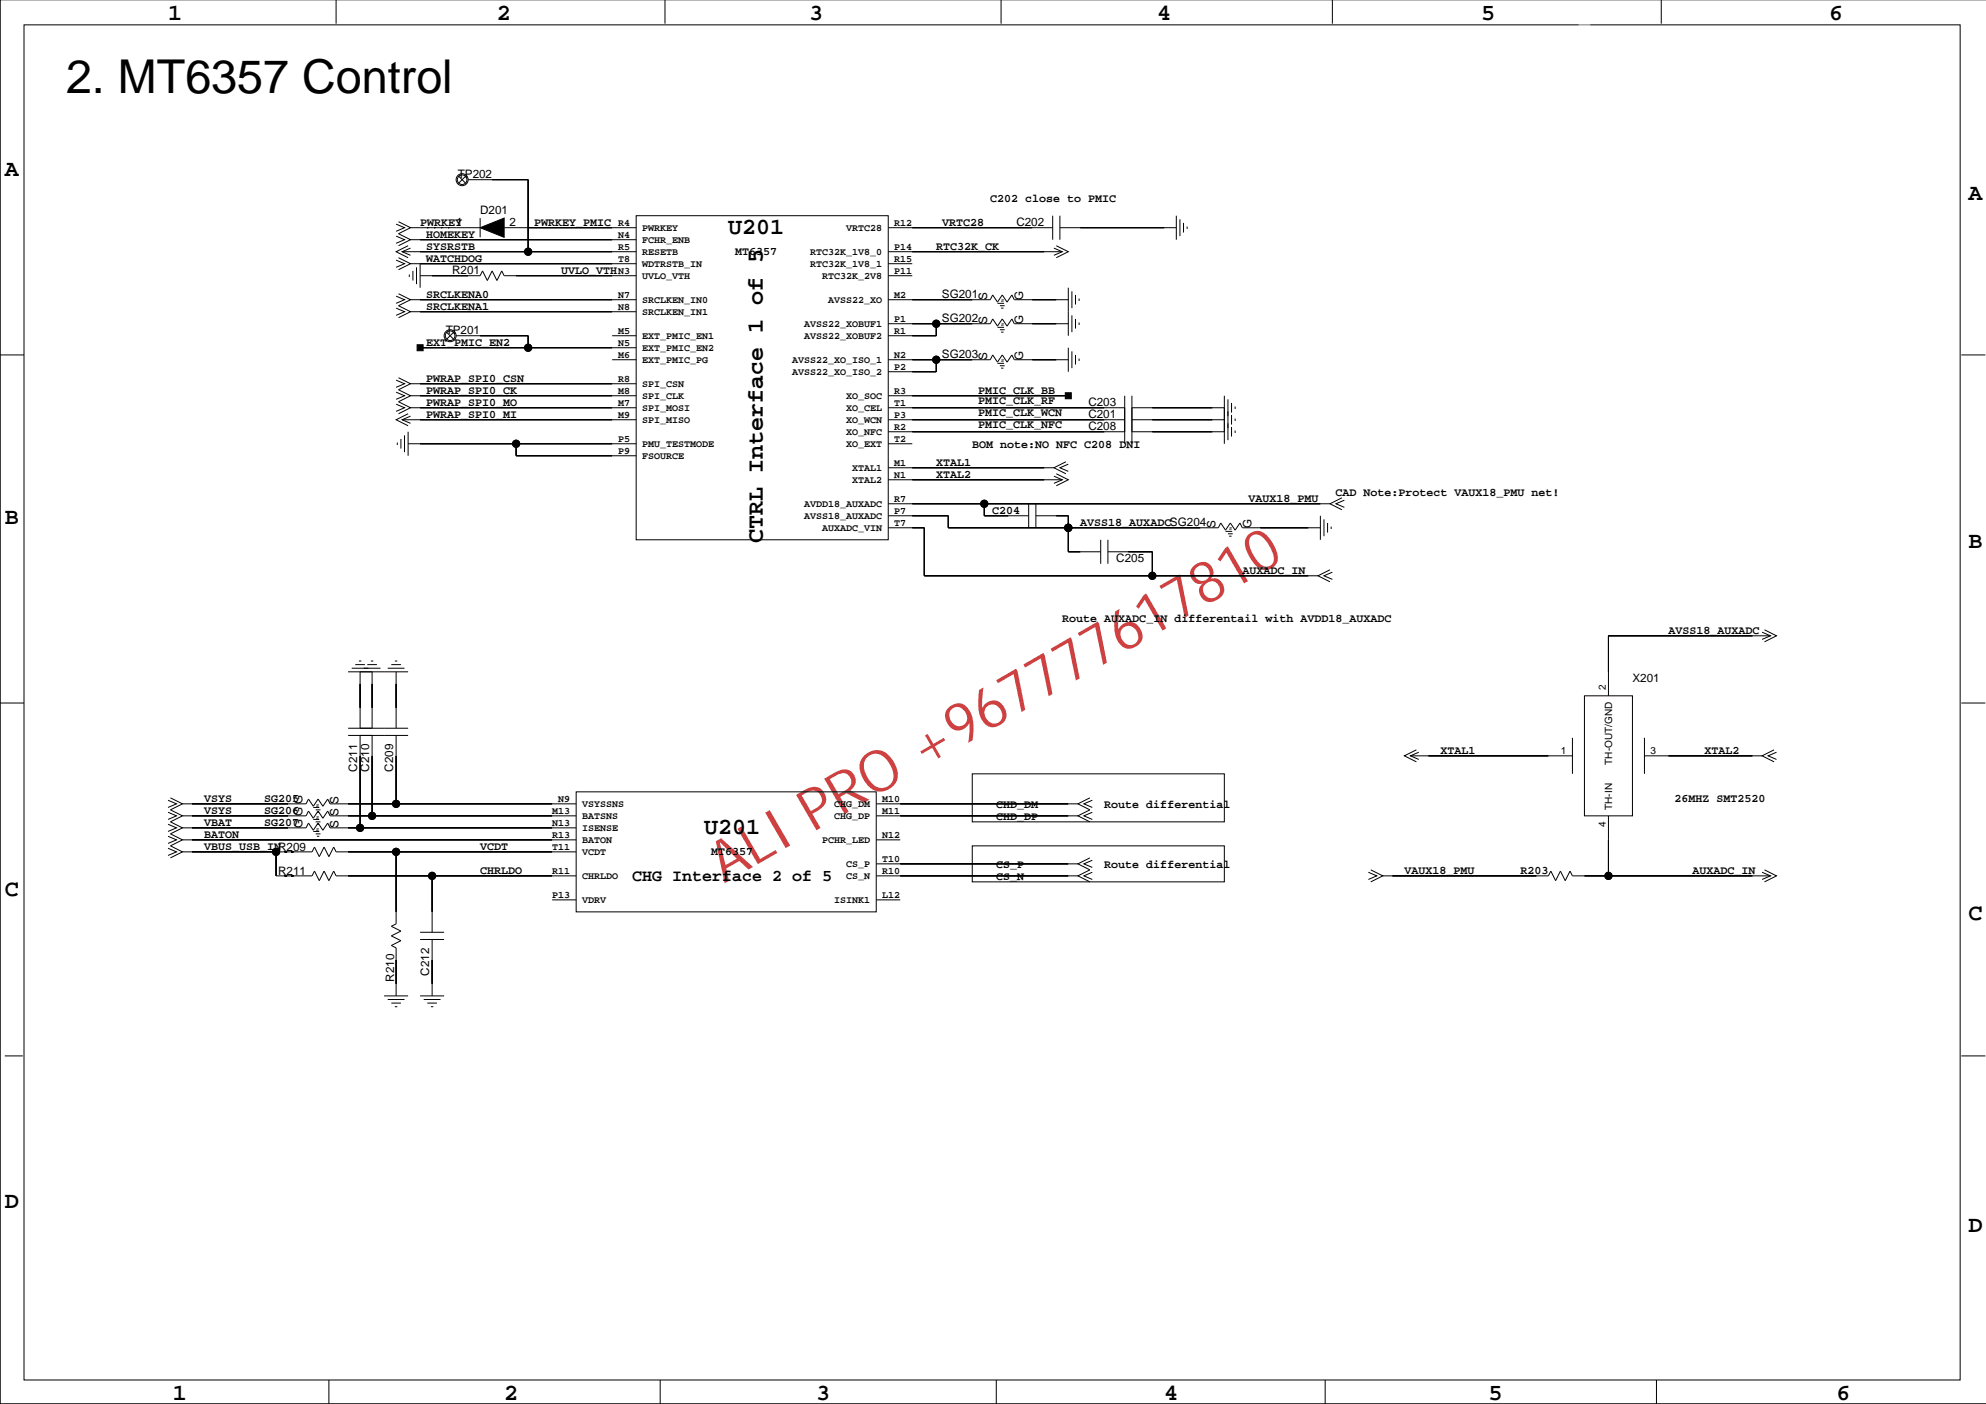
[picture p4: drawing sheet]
<svg xmlns="http://www.w3.org/2000/svg" width="420mm" height="297mm" viewBox="0 0 420 297" stroke-linecap="round" stroke-linejoin="round" font-family="sans-serif">
<g fill="none" stroke="#000" stroke-width=".21">
<path d="M0 -.1v297.1h420.2M71.1 -.1v5.1M140.7 -.1v5.1M211.8 -.1v5.1M281.9 -.1v5.1M351.5 -.1v5.1M5.1 5.3h409.6v286.7h-409.6zM97 37.3l1.5 1.5M98.5 37.3l-1.5 1.5M99 35.5h.1M99 38h12.7v15.3M83.8 50l1.8 .7-1.8 .8"/>
<path d="M83.8 47.4l1.8 .8-1.8 .7M83.8 55l1.8 .8-1.8 .8M84.3 46.9l2.5 1.3-2.5 1.2 2.5 1.3-2.5 1.3M84.3 54.5l2.5 1.3-2.5 1.3M85.1 53.3h49.5M86.3 52l-2.5 1.3 2.5 1.2M86.6 58.1v.5M86.8 52.5l-1.7 .8 1.7 .7M86.8 48.2h14.8M86.8 50.7h47.8M86.8 55.8h47.8M87.4 57.3v2"/>
<path d="M88.1 56.6v3.5M88.9 58.3h12.7l.5-1 1 2 1-2 1 2 1-2 .6 1h27.9M88.9 55.8v5.1M101.6 46.1v4.1M106.7 48.2h27.9M134.6 45.6h53.3v68.6h-53.3zM187.9 53.3h36.8M187.9 48.2h34.8M187.9 58.3h5.1M187.9 55.8h5.1M222.7 45.6v5.1M223 52.5l1.7 .8-1.7 .7"/>
<path d="M223.5 52l2.5 1.3-2.5 1.2M224.2 48.2h24.7M224.2 45.6v5.1M248.9 45.6v5.1M249.6 46.4v3.6M250.4 47.2v2M251.1 47.9v.5M0 75.1h5.1M83.8 65.2l1.8 .8-1.8 .7M83.8 62.7l1.8 .7-1.8 .8M84.3 79.9l2.5 1.3-2.5 1.3 2.5 1.2-2.5 1.3 2.5 1.3-2.5 1.2M84.3 62.1l2.5 1.3-2.5 1.3 2.5 1.3-2.5 1.2"/>
<path d="M86.8 66h47.8M86.8 63.4h47.8M88.9 73.6h45.7M94.5 70.3l1.5 1.5M96 70.3l-1.5 1.5M96.5 68.5h.1M96.5 71h15.2v2.6M129.5 71h5.1M129.5 76.1h5.1M187.9 63.4h21.6l.5-1 1 1.5 1-1.5 1.1 1.5 1-1.5 .5 1h11.4M187.9 68.5h21.6l.5-1 1 1.5 1-1.5 1.1 1.5 1-1.5 .5 1h11.4M187.9 76.1h21.6l.5-1 1 1.5 1-1.5 1.1 1.5 1-1.5 .5 1h11.4"/>
<path d="M198.1 68.5v2.5h-10.2M198.1 76.1v2.5h-10.2M211 64.2h1.4M211 69.3h1.4M211 76.9h1.4M211.5 64.7h1M211.5 69.8h1M211.5 77.4h1M211.8 65.2h.5M211.8 70.3h.5M211.8 77.9h.5M226 60.9v10.1"/>
<path d="M226 73.6v5M226.8 61.6v3.6M226.8 66.7v3.6M226.8 74.3v3.6M227.5 62.4v2M227.5 67.5v2M227.5 75.1v2M228.3 63.2v.5M228.3 68.2v.5M228.3 75.9v.5M414.9 75.1h5.1M83.8 85.5l1.8 .8-1.8 .7"/>
<path d="M83.8 80.4l1.8 .8-1.8 .7M83.8 83l1.8 .7-1.8 .8M84.1 93.6v.5M84.8 92.9v2M85.1 88.8h49.5M85.6 92.1v3.6M86.3 87.5l-2.5 1.3 2.5 1.3M86.3 93.9h48.3M86.3 91.3v5.1M86.8 88l-1.7 .8 1.7 .8M86.8 86.3h47.8M86.8 81.2h47.8"/>
<path d="M86.8 83.7h47.8M109.2 93.9v2.5h25.4M187.9 88.8h50M187.9 86.3h50M187.9 83.7h38.1M187.9 91.3h50M187.9 93.9h5.1M187.9 99h35.1M225.5 97.7l-2.5 1.3 2.5 1.2M226 98.2l-1.8 .8 1.8 .7M237.9 83.7v10.2M239.5 88.8h19.5"/>
<path d="M239.5 86.3h19.5M239.5 83.7v10.2M239.5 91.3h19.5M259 83.7v10.2M259.8 84.5v8.6M260.5 85.3v2M260.5 87.8v2M260.5 90.3v2.1M261.3 86v.5M261.3 88.6v.5M261.3 91.1v.5M187.9 101.5h36.8"/>
<path d="M187.9 109.1h12.7v2.6h57.2l.5-1.1 1 1.6 1-1.6 1 1.6 1-1.6 .5 1.1h16.5M187.9 106.6h93.5M187.9 111.7h7.6v10.1h83.3M208.2 106.6v2.5h9.4M217.6 106.6v5.1M219.2 109.1h6.8v7.6h6.9M219.2 106.6v5.1M223 100.7l1.7 .8-1.7 .8M223.5 100.2l2.5 1.3-2.5 1.3M226 111.7h.1M232.9 114.2v5.1M234.4 116.7h9.4v5.1"/>
<path d="M234.4 114.2v5.1M259.3 112.4h1.4M259.8 112.9h1M260 113.4h.5M279.3 109.1v5.1M280.1 109.9v3.5M280.9 110.6v2.1M281.6 111.4v.5M283.9 105.3l-2.5 1.3 2.5 1.3M284.4 105.8l-1.8 .8 1.8 .7M75.9 139.8h.5M78.5 139.8h.5"/>
<path d="M83.5 139.8h.6M281.4 120.5l-2.6 1.3 2.6 1.3M281.9 121.1l-1.8 .7 1.8 .8M372.8 133.8l1.8 .7-1.8 .8M373.3 133.2l2.5 1.3-2.5 1.3M374.6 134.5h-34.3v12.7M0 148.7h5.1M73.6 142.1h12.7M73.6 154.1h12.7M73.6 155.6h12.7M74.4 141.4h6.1M75.2 140.6h2"/>
<path d="M76.2 142.1v12M76.2 155.6v19.5M77.7 140.6h2M78.7 142.1v12M78.7 155.6v17M82 141.4h3.6M82.8 140.6h2M83.8 142.1v12M83.8 155.6v14.5M298.4 159.9h34.3M299.7 158.6l-2.6 1.3 2.6 1.3M300.2 159.1l-1.8 .8 1.8 .8"/>
<path d="M332.7 156.1v7.6M335.2 147.2h10.2v25.4h-10.2zM347.9 159.9h24.9M347.9 156.1v7.6M375.3 158.6l-2.5 1.3 2.5 1.3M375.8 159.1l-1.7 .8 1.7 .8M414.9 148.7h5.1M35.6 169.3l1.7 .8-1.7 .7M35.6 171.8l1.7 .8-1.7 .8M35.6 174.4l1.7 .7-1.7 .8M35.6 176.9l1.7 .8-1.7 .7M35.6 179.5l1.7 .7-1.7 .8"/>
<path d="M36.1 168.8l2.5 1.3-2.5 1.2 2.5 1.3-2.5 1.3 2.5 1.2-2.5 1.3 2.5 1.3-2.5 1.3 2.5 1.2-2.5 1.3M38.6 172.6h26.2l.5-1 1 1.5 1-1.5 1 1.5 1-1.5 .5 1h52.1M38.6 170.1h26.2l.5-1 1 1.5 1-1.5 1 1.5 1-1.5 .5 1h52.1M38.6 175.1h26.2l.5-1 1 1.6 1-1.6 1 1.6 1-1.6 .5 1h52.1M38.6 177.7h83.3M66.3 175.9h1.2M66.3 173.4h1.2M66.3 170.8h1.2M66.8 176.4h1M66.8 173.9h1M66.8 171.3h1M67 176.9h.5"/>
<path d="M67 174.4h.5M67 171.8h.5M121.9 167.5h63.5v25.4h-63.5zM185.4 172.6h42.6M185.4 170.1h42.6M185.4 177.7h5.1M205.7 179h53.3v7.6h-53.3zM205.7 163.7h53.3v10.2h-53.3zM230.6 168.8l-2.6 1.3 2.6 1.2-2.6 1.3 2.6 1.3M231.1 171.8l-1.8 .8 1.8 .8M231.1 169.3l-1.8 .8 1.8 .7M340.3 172.6v12.7"/>
<path d="M38.6 180.2h19.8M58.4 180.2v5.1h7.6l.5-1 1 2 1.1-2 1 2 1-2 .5 1h50.8M83.8 180.2v15.3l-1 .5 2 1-2 1 2 1-2 1 1 .5v10.2M88.9 197.2h5.1M88.9 198.8h5.1M91.4 185.3v11.9M91.4 198.8v11.9M116.8 190.4h5.1M121.9 180.2h-50.8l-.5-1-1 2-1-2-1.1 2-1-2-.5 1h-7.6M185.4 185.3h42.6M185.4 182.8h42.6M185.4 190.4h5.1"/>
<path d="M230.6 181.5l-2.6 1.3 2.6 1.2-2.6 1.3 2.6 1.3M231.1 184.5l-1.8 .8 1.8 .8M231.1 182l-1.8 .8 1.8 .7M289.5 184.5l1.8 .8-1.8 .8M290 184l2.5 1.3-2.5 1.3M292.5 185.3h35.1l.5-1 1 2 1-2 1 2 1.1-2 .5 1h41.9M372.8 184.5l1.8 .8-1.8 .8M373.3 184l2.5 1.3-2.5 1.3M81.3 210.7h5M82 211.5h3.6M82.8 212.2h2M83.5 213h.6"/>
<path d="M88.9 210.7h5.1M89.6 211.5h3.6M90.4 212.2h2M91.2 213h.5M1 223.4h3.8M414.9 223.4h5.1M69.6 292v5M139.7 292v5M210.8 292v5M280.4 292v5M350.4 292v5"/>
<circle cx="97.8" cy="38" r="1.02"/>
<circle cx="97.8" cy="38" r="1.27"/>
<circle cx="111.7" cy="53.3" r=".76"/>
<circle cx="95.2" cy="71" r="1.27"/>
<circle cx="95.2" cy="71" r="1.02"/>
<circle cx="111.7" cy="73.6" r=".76"/>
<circle cx="198.1" cy="68.5" r=".76"/>
<circle cx="198.1" cy="76.1" r=".76"/>
<circle cx="109.2" cy="93.9" r=".76"/>
<circle cx="208.2" cy="106.6" r=".76"/>
<circle cx="226" cy="111.7" r=".76"/>
<circle cx="243.8" cy="121.8" r=".76"/>
<circle cx="76.2" cy="175.1" r=".76"/>
<circle cx="78.7" cy="172.6" r=".76"/>
<circle cx="83.8" cy="170.1" r=".76"/>
<circle cx="58.4" cy="180.2" r=".76"/>
<circle cx="83.8" cy="180.2" r=".76"/>
<circle cx="91.4" cy="185.3" r=".76"/>
<circle cx="340.3" cy="185.3" r=".76"/>
</g>
<g fill="#000" stroke="#000" stroke-width=".21">
<path d="M104.1 38h7.6z" fill-rule="evenodd"/>
<path d="M111.7 38v15.3z" fill-rule="evenodd"/>
<path d="M91.4 58.3h7.6z" fill-rule="evenodd"/>
<path d="M101.6 48.2l5.1-2.1v4.1z" fill-rule="evenodd"/>
<path d="M88.9 53.3h22.8z" fill-rule="evenodd"/>
<path d="M88.9 55.8h40.6z" fill-rule="evenodd"/>
<path d="M109.2 58.3h20.3z" fill-rule="evenodd"/>
<path d="M111.7 48.2h17.8z" fill-rule="evenodd"/>
<path d="M111.7 53.3h17.8z" fill-rule="evenodd"/>
<path d="M88.9 50.7h40.6z" fill-rule="evenodd"/>
<path d="M193 48.2h25.4z" fill-rule="evenodd"/>
<path d="M193 53.3h27.9z" fill-rule="evenodd"/>
<path d="M228.5 48.2h17.8z" fill-rule="evenodd"/>
<path d="M88.2 72.9h1.3v1.3h-1.3z" fill-rule="evenodd"/>
<path d="M101.6 71h10.1z" fill-rule="evenodd"/>
<path d="M111.7 71v2.6z" fill-rule="evenodd"/>
<path d="M88.9 73.6h22.8z" fill-rule="evenodd"/>
<path d="M88.9 66h40.6z" fill-rule="evenodd"/>
<path d="M88.9 63.4h40.6z" fill-rule="evenodd"/>
<path d="M111.7 73.6h17.8z" fill-rule="evenodd"/>
<path d="M198.1 68.5v2.5z" fill-rule="evenodd"/>
<path d="M193 68.5h5.1z" fill-rule="evenodd"/>
<path d="M193 71h5.1z" fill-rule="evenodd"/>
<path d="M193 78.6h5.1z" fill-rule="evenodd"/>
<path d="M198.1 76.1v2.5z" fill-rule="evenodd"/>
<path d="M193 76.1h5.1z" fill-rule="evenodd"/>
<path d="M193 63.4h12.7z" fill-rule="evenodd"/>
<path d="M198.1 68.5h7.6z" fill-rule="evenodd"/>
<path d="M198.1 76.1h7.6z" fill-rule="evenodd"/>
<path d="M218.4 63.4h5.1z" fill-rule="evenodd"/>
<path d="M218.4 68.5h5.1z" fill-rule="evenodd"/>
<path d="M218.4 76.1h5.1z" fill-rule="evenodd"/>
<path d="M88.9 93.9h20.3z" fill-rule="evenodd"/>
<path d="M109.2 93.9v2.5z" fill-rule="evenodd"/>
<path d="M109.2 93.9h20.3z" fill-rule="evenodd"/>
<path d="M109.2 96.4h20.3z" fill-rule="evenodd"/>
<path d="M88.9 88.8h40.6z" fill-rule="evenodd"/>
<path d="M88.9 81.2h40.6z" fill-rule="evenodd"/>
<path d="M88.9 86.3h40.6z" fill-rule="evenodd"/>
<path d="M88.9 83.7h40.6z" fill-rule="evenodd"/>
<path d="M193 99h27.9z" fill-rule="evenodd"/>
<path d="M225.4 83.1h1.2v1.3h-1.2z" fill-rule="evenodd"/>
<path d="M193 83.7h33z" fill-rule="evenodd"/>
<path d="M193 86.3h40.6z" fill-rule="evenodd"/>
<path d="M193 88.8h40.6z" fill-rule="evenodd"/>
<path d="M193 91.3h40.6z" fill-rule="evenodd"/>
<path d="M243.8 86.3h12.7z" fill-rule="evenodd"/>
<path d="M243.8 88.8h12.7z" fill-rule="evenodd"/>
<path d="M243.8 91.3h12.7z" fill-rule="evenodd"/>
<path d="M193 111.7h2.5z" fill-rule="evenodd"/>
<path d="M195.5 111.7v10.1z" fill-rule="evenodd"/>
<path d="M193 109.1h7.6z" fill-rule="evenodd"/>
<path d="M200.6 109.1v2.6z" fill-rule="evenodd"/>
<path d="M208.2 106.6v2.5z" fill-rule="evenodd"/>
<path d="M193 106.6h15.2z" fill-rule="evenodd"/>
<path d="M208.2 109.1h5.1z" fill-rule="evenodd"/>
<path d="M193 101.5h27.9z" fill-rule="evenodd"/>
<path d="M200.6 111.7h25.4z" fill-rule="evenodd"/>
<path d="M223.5 109.1h2.5z" fill-rule="evenodd"/>
<path d="M226 109.1v2.6z" fill-rule="evenodd"/>
<path d="M226 111.7v5z" fill-rule="evenodd"/>
<path d="M226 116.7h2.5z" fill-rule="evenodd"/>
<path d="M238.7 116.7h5.1z" fill-rule="evenodd"/>
<path d="M243.8 116.7v5.1z" fill-rule="evenodd"/>
<path d="M226 111.7h27.9z" fill-rule="evenodd"/>
<path d="M266.6 111.7h10.2z" fill-rule="evenodd"/>
<path d="M208.2 106.6h71.1z" fill-rule="evenodd"/>
<path d="M195.5 121.8h48.3z" fill-rule="evenodd"/>
<path d="M243.8 121.8h33z" fill-rule="evenodd"/>
<path d="M340.3 134.5v7.6z" fill-rule="evenodd"/>
<path d="M340.3 134.5h30.5z" fill-rule="evenodd"/>
<path d="M76.2 144.7v5.1z" fill-rule="evenodd"/>
<path d="M76.2 159.9v15.2z" fill-rule="evenodd"/>
<path d="M78.7 144.7v5.1z" fill-rule="evenodd"/>
<path d="M78.7 159.9v12.7z" fill-rule="evenodd"/>
<path d="M83.8 144.7v5.1z" fill-rule="evenodd"/>
<path d="M83.8 159.9v10.2z" fill-rule="evenodd"/>
<path d="M302.2 159.9h25.4z" fill-rule="evenodd"/>
<path d="M353 159.9h17.8z" fill-rule="evenodd"/>
<path d="M40.6 175.1h20.3z" fill-rule="evenodd"/>
<path d="M40.6 170.1h20.3z" fill-rule="evenodd"/>
<path d="M40.6 172.6h20.3z" fill-rule="evenodd"/>
<path d="M73.6 175.1h2.6z" fill-rule="evenodd"/>
<path d="M73.6 172.6h5.1z" fill-rule="evenodd"/>
<path d="M73.6 170.1h10.2z" fill-rule="evenodd"/>
<path d="M40.6 177.7h76.2z" fill-rule="evenodd"/>
<path d="M76.2 175.1h40.6z" fill-rule="evenodd"/>
<path d="M78.7 172.6h38.1z" fill-rule="evenodd"/>
<path d="M83.8 170.1h33z" fill-rule="evenodd"/>
<path d="M190.5 172.6h35.5z" fill-rule="evenodd"/>
<path d="M190.5 170.1h35.5z" fill-rule="evenodd"/>
<path d="M340.3 177.7v7.6z" fill-rule="evenodd"/>
<path d="M40.6 180.2h17.8z" fill-rule="evenodd"/>
<path d="M58.4 180.2v5.1z" fill-rule="evenodd"/>
<path d="M73.6 180.2h10.2z" fill-rule="evenodd"/>
<path d="M83.8 180.2v12.7z" fill-rule="evenodd"/>
<path d="M73.6 185.3h17.8z" fill-rule="evenodd"/>
<path d="M91.4 185.3v7.6z" fill-rule="evenodd"/>
<path d="M91.4 185.3h25.4z" fill-rule="evenodd"/>
<path d="M83.8 180.2h33z" fill-rule="evenodd"/>
<path d="M190.5 182.8h35.5z" fill-rule="evenodd"/>
<path d="M190.5 185.3h35.5z" fill-rule="evenodd"/>
<path d="M294.6 185.3h30.4z" fill-rule="evenodd"/>
<path d="M335.2 185.3h5.1z" fill-rule="evenodd"/>
<path d="M340.3 185.3h30.5z" fill-rule="evenodd"/>
<path d="M83.8 203.1v5.1z" fill-rule="evenodd"/>
<path d="M91.4 203.1v5.1z" fill-rule="evenodd"/>
<circle cx="111.7" cy="53.3" r=".76"/>
<circle cx="111.7" cy="73.6" r=".76"/>
<circle cx="198.1" cy="68.5" r=".76"/>
<circle cx="198.1" cy="76.1" r=".76"/>
<circle cx="109.2" cy="93.9" r=".76"/>
<circle cx="208.2" cy="106.6" r=".76"/>
<circle cx="226" cy="111.7" r=".76"/>
<circle cx="243.8" cy="121.8" r=".76"/>
<circle cx="76.2" cy="175.1" r=".76"/>
<circle cx="78.7" cy="172.6" r=".76"/>
<circle cx="83.8" cy="170.1" r=".76"/>
<circle cx="58.4" cy="180.2" r=".76"/>
<circle cx="83.8" cy="180.2" r=".76"/>
<circle cx="91.4" cy="185.3" r=".76"/>
<circle cx="340.3" cy="185.3" r=".76"/>
</g>
<path d="M334 3.4h2.4v30.3h-2.4z" fill="#fff"/>
<text font-size="12.2" fill="#bf0000" x="153.2" y="187" transform="rotate(-30 153.2 187)">ALI PRO +967777617810</text>
<text font-size="9.9" x="14" y="19.8">2. MT6357 Control</text>
<g font-size="4.9">
<text x="35.6" y="4.1">1</text>
<text x="105.1" y="4.1">2</text>
<text x="171.2" y="4.1">3</text>
<text x="244.8" y="4.1">4</text>
<text x="313.4" y="4.1">5</text>
<text x="387" y="4.1">6</text>
<text x="1" y="37.1">A</text>
<text x="416.5" y="42.2">A</text>
<text x="154.1" y="49.6">U201</text>
<text x="1" y="110.8">B</text>
<text x="161.4" y="114.8" transform="rotate(-90 161.4 114.8)">CTRL Interface 1 of 5</text>
<text x="416.5" y="115.9">B</text>
<text x="149" y="176.5">U201</text>
<text x="1" y="189.5">C</text>
<text x="416.5" y="194.6">C</text>
<text x="1" y="255.5">D</text>
<text x="416.5" y="260.6">D</text>
<text x="36.6" y="296.2">1</text>
<text x="106.7" y="296.2">2</text>
<text x="172.7" y="296.2">3</text>
<text x="246.3" y="296.2">4</text>
<text x="314.9" y="296.2">5</text>
<text x="388.5" y="296.2">6</text>
</g>
<text font-size="3.5" x="133.7" y="186.3">CHG Interface 2 of 5</text>
<g font-size="2.5">
<text x="96.8" y="37.6">TP202</text>
<text x="88.9" y="47.7">PWRKEY</text>
<text x="96.5" y="47.7">1</text>
<text x="101.6" y="45.2">D201</text>
<text x="107.8" y="47.7">2</text>
<text x="113" y="47.7">PWRKEY_PMIC</text>
<text x="199.3" y="47.7">VRTC28</text>
<text x="209.5" y="42.7">C202 close to PMIC</text>
<text x="215" y="47.7">C202</text>
<text x="90.1" y="52.8">SYSRSTB</text>
<text x="90.1" y="50.3">HOMEKEY</text>
<text x="155.5" y="53.9">MT6357</text>
<text x="198.1" y="52.8">RTC32K_CK</text>
<text x="90.1" y="55.4">WATCHDOG</text>
<text x="95.7" y="57.9">R201</text>
<text x="118.7" y="57.9">UVLO_VTH</text>
<text x="90.1" y="65.5">SRCLKENA1</text>
<text x="90.1" y="63">SRCLKENA0</text>
<text x="199.3" y="63">SG201</text>
<text x="208.9" y="63.4" transform="rotate(-90 208.9 63.4)">S</text>
<text x="216.5" y="63.4" transform="rotate(-90 216.5 63.4)">G</text>
<text x="94.3" y="70.6">TP201</text>
<text x="199.3" y="68.1">SG202</text>
<text x="208.9" y="68.5" transform="rotate(-90 208.9 68.5)">S</text>
<text x="216.5" y="68.5" transform="rotate(-90 216.5 68.5)">G</text>
<text x="90.1" y="73.1">EXT_PMIC_EN2</text>
<text x="199.3" y="75.7">SG203</text>
<text x="208.9" y="76.1" transform="rotate(-90 208.9 76.1)">S</text>
<text x="216.5" y="76.1" transform="rotate(-90 216.5 76.1)">G</text>
<text x="90.1" y="80.7">PWRAP_SPI0_CSN</text>
<text x="90.1" y="83.3">PWRAP_SPI0_CK</text>
<text x="207" y="83.3">PMIC_CLK_BB</text>
<text x="90.1" y="88.4">PWRAP_SPI0_MI</text>
<text x="90.1" y="85.8">PWRAP_SPI0_MO</text>
<text x="207" y="85.5">PMIC_CLK_RF</text>
<text x="207" y="88">PMIC_CLK_WCN</text>
<text x="230.3" y="85.8">C203</text>
<text x="230.3" y="88.4">C201</text>
<text x="205.7" y="94.7">BOM note:NO NFC C208 DNI</text>
<text x="207" y="90.6">PMIC_CLK_NFC</text>
<text x="230.3" y="90.9">C208</text>
<text x="198.1" y="98.5">XTAL1</text>
<text x="198.1" y="101.1">XTAL2</text>
<text x="264.1" y="106.1">VAUX18_PMU</text>
<text x="282.5" y="104.9">CAD Note:Protect VAUX18_PMU net!</text>
<text x="209.9" y="108.7">C204</text>
<text x="228.5" y="111.2">AVSS18_AUXADCSG204</text>
<text x="257.1" y="111.7" transform="rotate(-90 257.1 111.7)">S</text>
<text x="264.7" y="111.7" transform="rotate(-90 264.7 111.7)">G</text>
<text x="236.2" y="118.9">C205</text>
<text x="262.8" y="121.4">AUXADC_IN</text>
<text x="224.7" y="131.5">Route AUXADC_IN differentail with AVDD18_AUXADC</text>
<text x="353" y="134.1">AVSS18_AUXADC</text>
<text x="345.4" y="144.2">X201</text>
<text x="304.7" y="159.5">XTAL1</text>
<text x="360.6" y="159.5">XTAL2</text>
<text x="75.6" y="163.3" transform="rotate(-90 75.6 163.3)">C211</text>
<text x="78.1" y="163.3" transform="rotate(-90 78.1 163.3)">C210</text>
<text x="83.2" y="163.3" transform="rotate(-90 83.2 163.3)">C209</text>
<text x="43.2" y="172.2">VSYS</text>
<text x="43.2" y="169.6">VSYS</text>
<text x="55.9" y="172.2">SG206</text>
<text x="55.9" y="169.6">SG205</text>
<text x="64" y="172.6" transform="rotate(-90 64 172.6)">G</text>
<text x="64" y="170.1" transform="rotate(-90 64 170.1)">G</text>
<text x="71.6" y="172.6" transform="rotate(-90 71.6 172.6)">S</text>
<text x="71.6" y="170.1" transform="rotate(-90 71.6 170.1)">S</text>
<text x="210.8" y="173.4">CHD_DP</text>
<text x="210.8" y="170.9">CHD_DM</text>
<text x="233.6" y="170.9">Route differential</text>
<text x="354.2" y="169.6">26MHZ SMT2520</text>
<text x="43.2" y="174.7">VBAT</text>
<text x="43.2" y="179.8">VBUS_USB_INR209</text>
<text x="43.2" y="177.2">BATON</text>
<text x="55.9" y="174.7">SG207</text>
<text x="64" y="175.1" transform="rotate(-90 64 175.1)">G</text>
<text x="71.6" y="175.1" transform="rotate(-90 71.6 175.1)">S</text>
<text x="101.6" y="179.8">VCDT</text>
<text x="58.9" y="185.1">R211</text>
<text x="101.6" y="184.9">CHRLDO</text>
<text x="150.5" y="180.9">MT6357</text>
<text x="210.8" y="183.6">CS_P</text>
<text x="233.6" y="183.6">Route differential</text>
<text x="297.1" y="184.9">VAUX18_PMU</text>
<text x="321.7" y="184.9">R203</text>
<text x="358.1" y="184.9">AUXADC_IN</text>
<text x="210.8" y="186.1">CS_N</text>
<text x="83.4" y="207.7" transform="rotate(-90 83.4 207.7)">R210</text>
<text x="90.8" y="206.4" transform="rotate(-90 90.8 206.4)">C212</text>
</g>
<g font-size="2.1">
<text x="130.8" y="47.8">R4</text>
<text x="189.2" y="47.8">R12</text>
<text x="130.8" y="52.9">R5</text>
<text x="130.8" y="50.3">N4</text>
<text x="135.9" y="48.8">PWRKEY</text>
<text x="135.9" y="51.3">FCHR_ENB</text>
<text x="135.9" y="53.8">RESETB</text>
<text x="171.4" y="53.8">RTC32K_1V8_0</text>
<text x="179" y="48.8">VRTC28</text>
<text x="189.2" y="52.9">P14</text>
<text x="130.8" y="58">N3</text>
<text x="130.8" y="55.4">T8</text>
<text x="135.9" y="56.4">WDTRSTB_IN</text>
<text x="135.9" y="58.9">UVLO_VTH</text>
<text x="171.4" y="56.4">RTC32K_1V8_1</text>
<text x="173.9" y="58.9">RTC32K_2V8</text>
<text x="189.2" y="58">P11</text>
<text x="189.2" y="55.4">R15</text>
<text x="130.8" y="65.6">N8</text>
<text x="130.8" y="63">N7</text>
<text x="135.9" y="64">SRCLKEN_IN0</text>
<text x="175.2" y="64">AVSS22_XO</text>
<text x="189.2" y="63">M2</text>
<text x="130.8" y="70.7">M5</text>
<text x="135.9" y="66.5">SRCLKEN_IN1</text>
<text x="135.9" y="71.6">EXT_PMIC_EN1</text>
<text x="170.1" y="69.1">AVSS22_XOBUF1</text>
<text x="170.1" y="71.6">AVSS22_XOBUF2</text>
<text x="189.2" y="70.7">R1</text>
<text x="189.2" y="68.1">P1</text>
<text x="130.8" y="75.7">M6</text>
<text x="130.8" y="73.2">N5</text>
<text x="135.9" y="74.2">EXT_PMIC_EN2</text>
<text x="135.9" y="76.7">EXT_PMIC_PG</text>
<text x="167.6" y="76.7">AVSS22_XO_ISO_1</text>
<text x="189.2" y="75.7">N2</text>
<text x="130.8" y="83.4">M8</text>
<text x="130.8" y="80.8">R8</text>
<text x="135.9" y="81.8">SPI_CSN</text>
<text x="167.6" y="79.2">AVSS22_XO_ISO_2</text>
<text x="189.2" y="83.4">R3</text>
<text x="189.2" y="78.3">P2</text>
<text x="130.8" y="88.4">M9</text>
<text x="130.8" y="85.9">M7</text>
<text x="135.9" y="84.3">SPI_CLK</text>
<text x="135.9" y="86.9">SPI_MOSI</text>
<text x="135.9" y="89.4">SPI_MISO</text>
<text x="179" y="84.3">XO_SOC</text>
<text x="179" y="86.9">XO_CEL</text>
<text x="179" y="89.4">XO_WCN</text>
<text x="189.2" y="88.4">P3</text>
<text x="189.2" y="85.9">T1</text>
<text x="130.8" y="93.5">P5</text>
<text x="135.9" y="94.5">PMU_TESTMODE</text>
<text x="179" y="91.9">XO_NFC</text>
<text x="179" y="94.5">XO_EXT</text>
<text x="189.2" y="93.5">T2</text>
<text x="189.2" y="91">R2</text>
<text x="130.8" y="96">P9</text>
<text x="135.9" y="97">FSOURCE</text>
<text x="180.3" y="99.6">XTAL1</text>
<text x="189.2" y="101.1">N1</text>
<text x="189.2" y="98.6">M1</text>
<text x="170.1" y="107.2">AVDD18_AUXADC</text>
<text x="180.3" y="102.1">XTAL2</text>
<text x="189.2" y="106.2">R7</text>
<text x="170.1" y="109.7">AVSS18_AUXADC</text>
<text x="173.9" y="112.3">AUXADC_VIN</text>
<text x="189.2" y="111.3">T7</text>
<text x="189.2" y="108.7">P7</text>
<text x="339.7" y="145.9" transform="rotate(-90 339.7 145.9)">2</text>
<text x="330.2" y="159.5">1</text>
<text x="341" y="161.8" transform="rotate(-90 341 161.8)">TH-OUT/GND</text>
<text x="349.2" y="159.5">3</text>
<text x="116.8" y="172.2">M13</text>
<text x="118.1" y="169.7">N9</text>
<text x="123.2" y="170.7">VSYSSNS</text>
<text x="123.2" y="173.2">BATSNS</text>
<text x="176.5" y="170.7">CHG_DM</text>
<text x="176.5" y="173.2">CHG_DP</text>
<text x="186.6" y="172.2">M11</text>
<text x="186.6" y="169.7">M10</text>
<text x="341" y="171.3" transform="rotate(-90 341 171.3)">TH-IN</text>
<text x="116.8" y="179.8">T11</text>
<text x="116.8" y="177.3">R13</text>
<text x="116.8" y="174.8">N13</text>
<text x="123.2" y="175.7">ISENSE</text>
<text x="123.2" y="178.3">BATON</text>
<text x="173.9" y="178.3">PCHR_LED</text>
<text x="186.6" y="177.3">N12</text>
<text x="339.7" y="175.1" transform="rotate(-90 339.7 175.1)">4</text>
<text x="116.8" y="184.9">R11</text>
<text x="123.2" y="180.8">VCDT</text>
<text x="123.2" y="185.9">CHRLDO</text>
<text x="179" y="183.4">CS_P</text>
<text x="179" y="185.9">CS_N</text>
<text x="186.6" y="184.9">R10</text>
<text x="186.6" y="182.4">T10</text>
<text x="116.8" y="190">P13</text>
<text x="123.2" y="191">VDRV</text>
<text x="176.5" y="191">ISINK1</text>
<text x="186.6" y="190">L12</text>
</g>
<g font-size="1.1">
<text x="211.8" y="64">S</text>
<text x="211.8" y="69.1">S</text>
<text x="211.8" y="76.7">S</text>
<text x="260" y="112.2">S</text>
<text x="66.9" y="173.2">S</text>
<text x="66.9" y="170.6">S</text>
<text x="66.9" y="175.7">S</text>
</g>
</svg>
